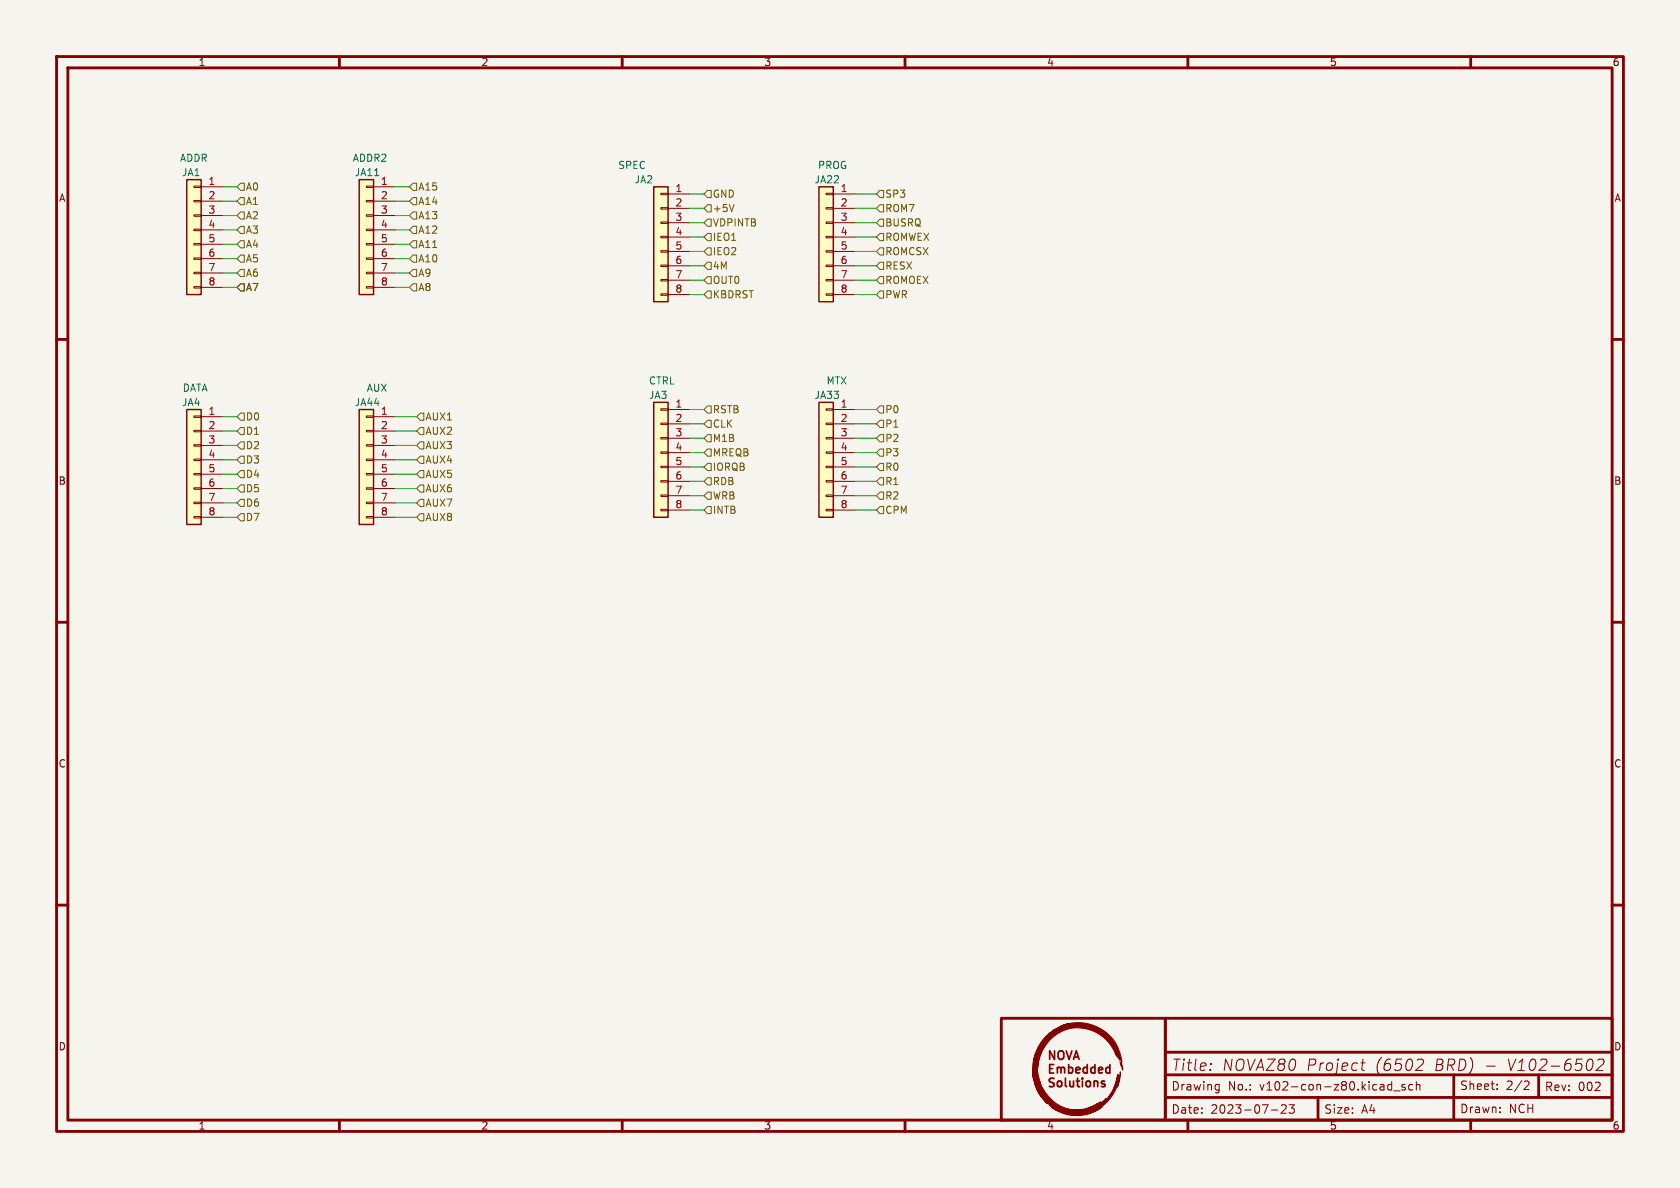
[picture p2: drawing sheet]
<svg xmlns="http://www.w3.org/2000/svg" width="297mm" height="210mm" viewBox="0 0 297 210" stroke-linecap="round" stroke-linejoin="round" font-family="sans-serif">
<path d="M0 0h297v210h-297z" fill="#f5f4ef" stroke="#f5f4ef" stroke-width=".18"/>
<g fill="none" stroke="#840000" stroke-width=".5">
<path d="M10 10h277v190h-277zM12 12h273v186h-273zM60 10v2M110 10v2M160 10v2M210 10v2M260 10v2M10 60h2M285 60h2M10 110h2M285 110h2M10 160h2"/>
<path d="M285 160h2M60 198v2M110 198v2M160 198v2M177 180h29v18h-29zM206 180h79v18h-79zM206 186h79M206 190h79M206 194h79M210 198v2M233 194v4M257 190v8"/>
<path d="M260 198v2M272 190v4"/>
</g>
<g fill="none" stroke="#840000" stroke-width=".18">
<path d="M214.1 188l.1 .1-.1 .1M214.1 188l-.1 .1 .1 .1M214.1 188v.2M215.1 191.7l.4 .1M215.5 191.7v1.2l-.3 .3M215.5 192.6l-.4 .1M224.7 196.2h1.2M226.5 195.4l.6-.1 .2 .1 .1 .3-.9 1.1h.9M227.9 195.3h.9l-.5 .6 .4 .1v.7l-.2 .1h-.4l-.2-.1M240.6 187.9h.8M241 187.2l-.3 1.7 .1 .2 .4 .1M245.6 191.7l.4 .1"/>
<path d="M246 192.6l-.4 .1M246 191.2v1.5M246.4 192.8h1.1M248.4 191.8l-.4-.1-.2 .2 .1 .2 .5 .2v.3h-.6M249.7 191.8l-.4-.1-.3 .3v.4l.2 .2h.5M250.4 191.8l.2-.1 .4 .1v.9M250.4 191.2v1.5M250.9 187.2h.4a.45 .45 0 0 1 .4 .6l-.2 .3-1.3 1.1h1.3M264.7 192.5v.1M264.7 191.7v.1M265.2 196.5v.2M265.2 195.8v.1"/>
<path d="M269.7 191.1l.5 .1 .1 .3-.9 1.1h.9M281.1 187.2a.44 .44 0 0 1 .5 .4 1.31 1.31 0 0 1-.6 1.6M282.5 187.4l.3-.2h.4a.45 .45 0 0 1 .4 .6l-.2 .3-1.3 1.1h1.3"/>
</g>
<g fill="none" stroke="#840000" stroke-width=".3">
<path d="M185.6 188.9h.5M186.3 188.2h-.7v1.5h.7M186.4 190.7l-.6-.1-.2 .1v.5l.6 .3 .2 .3-.3 .3-.6-.1M186.4 185.8v1.5l-.8-1.5v1.5M186.9 188.7v1M186.9 188.8l.5-.1 .2 .2M187.1 191.2l.3-.1 .3 .3v.4l-.3 .3-.3-.1-.2-.2v-.4zM187.3 185.8a.5 .5 0 0 1 .5 0 .5 .5 0 0 1 .3 .5v.5a.5 .5 0 0 1-.5 .5 .5 .5 0 0 1-.5-.5v-.5zM187.6 188.9l.2-.2 .3 .1 .1 .9M187.6 188.9v.8M188.4 190.6v1.3l.2 .2M188.5 185.8l.5 1.5 .5-1.5"/>
<path d="M188.9 188.8l.5-.1 .2 .3v.4l-.1 .2h-.6M188.9 188.2v1.5M189.1 191.1l.1 .9 .4 .1 .2-.1M189.8 187.3l.5-1.5 .5 1.5M189.8 191.1v1M189.9 186.8h.7M190.2 189.2l.7-.2v-.2l-.5-.1-.2 .2 .1 .7h.6M190.3 191.1h.6M190.5 190.6v1.3l.4 .2M191.4 190.6v.1M191.4 191.1v1M192.1 191.2l.4-.1 .3 .3v.4l-.3 .3-.4-.1-.1-.2v-.4z"/>
<path d="M192.2 188.8l-.4-.1-.3 .3v.4l.1 .2h.6M192.2 188.2v1.5M193.4 191.2l.2-.1 .4 .1 .1 .9M193.4 191.1v1M193.6 188.8l-.5-.1-.2 .3v.4l.1 .2h.6M193.6 188.2v1.5M194.2 189.2l.7-.2v-.2l-.5-.1-.2 .2 .1 .7h.6M195.3 191.2l-.4-.1-.2 .2 .1 .2 .5 .2v.3h-.6M196.2 188.8l-.4-.1-.3 .3v.4l.1 .2h.6M196.2 188.2v1.5"/>
</g>
<g fill="#840000" stroke="#840000" stroke-width=".18">
<path d="M185 183.1l.5-.4h.3h-.3l.6-.5h.4h-.4l.1-.1h.4h-.4a2.35 2.35 0 0 1 1.6-.6h-.4l.8-.2-.6 .1 .2-.1h.5h-.5h.1h.6h-.6l.1-.1h.6h-.6h.1h.6h-.6l.2-.1h.6h-.6h.1h.7h-.6h.8h-.8l.1-.1h.9h-.9h.2h1h-1l.5-.1a7.6 7.6 0 0 1 9 6.9l-.3-.8v.4l-.2-.5v.3l-.2-.3h.2h-.2l-.4-.9 .2 .7a7.1 7.1 0 0 0-6.7-5 7.1 7.1 0 0 0-6.8 4.8l-.5 2.6a8.3 8.3 0 0 1 2.1-5.5 8.2 8.2 0 0 0-2.1 5.9l.6 2.2 .6 1.2-.4-.7a6.9 6.9 0 0 0 6.4 4h2.4h-2.4l2.2-.4h-.3h.4l-.2-.1 1.3-.6-1 .6 .3-.1 1.3-.8-.2 .2-1.9 1.2 .7-.1 .1-.1-.7 .1 .9-.1h-.4l.1-.1h.4h-.4h.1h.4h-.4l1.1-.7 1.2-1-1.8 1.6 .9-.6 1.2-1.2h.3h-.3l.3-.1h-.2l.2-.4h.3h-.3h.3h-.2l.1-.3h.3h-.3l.5-.8h.3h-.3l.1-.2h.2h-.2v-.1h.3h-.3l.1-.1h.3h-.3v-.2h.2l-.2-.1h.3h-.3l.1-.1h.3h-.3l.3-.1 .1-.3v-.2l-.1 .5h-.3h.2l-.2-.1 .1-.1h.2h-.2v-.2h.2h-.2l.1-.2 .2 .1-.2-.1v-.2l.3 .1-.1-.1h-.2l.1-.2 .2 .1-.1-.2-.1 .1 .1-.6 .2 .6a7.3 7.3 0 0 1-9.2 6.3h1.8l-1.9-.1h2.7h-2.9h3.2h-3.2l-.7-.2 .4-.1-.4 .1-.1-.1h.4h-.4h-.1h.4h-.4l-.1-.1h.4h-.4h-.1h.4h-.4l-.6-.3-.7-.5 .5 .2-.3-.2-.5-.2h.2l.2 .2-.5-.2 .6 .4a7.8 7.8 0 0 0 8.4 .2 7.4 7.4 0 0 1-6.3 1l-1.2-.5-1-.6-.8-.8h.2h-.2l-.9-.9 .9 1-.1-.1-1.1-1.2 .4 .2-.5-.4h.6a7.4 7.4 0 0 0 6.4 3h-.2h1l-3.1-.3h2l-2.3-.1h3h-3.1h2.9h-3.1l-1.3-.7-1.2-1h.5l.1 .2-.1-.2h-.5l-.2-.1h.5l-.6-.1h.5h-.5l-.2-.2h.5l.1 .1-.1-.1a1.03 1.03 0 0 1-.9-.4l-.7-.1-.1-.2 .7 .1-.7-.1-.2-.2h.2l-.2-.1h.2l-.3-.1h.2h-.2h1.1h-1.1v-.1h.2l-.3-.1-.1-.1h.2l-.2-.1 .3 .1-.1-.1h-.2l-.3-1.1 .4 1.1-.3-1.1 .8-.1-.8 .1-.1-.2h.9h-.9v-.1h.8h-.8l-.4-1.4v.8a8.9 8.9 0 0 1 .1-3.3h.4h-.4l.1-.1h.3h-.3v-.2h.3l.2-.3v-.2l-.2 .5h-.3l.2-.6h.3a10.6 10.6 0 0 1 1.8-3 8.2 8.2 0 0 0-1.8 3h-.3a7.9 7.9 0 0 1 1.8-3.1h.3l.4-.4-.4 .4h-.3z"/>
<path d="M194.6 195.8l.3-.1z"/>
<path d="M194.1 195v.1z"/>
<path d="M184.8 194.6l.3 .4z"/>
<path d="M184.5 194.3l.3 .3z"/>
<path d="M198 189.5v1.1l-.4 1.5z"/>
<path d="M182.7 190.5l.2 .9-.2-.7v.1z"/>
<path d="M198.1 187.8l.1 .3 .1-.2 .2 1.3-.1-.3a.34 .34 0 0 0-.2-.5z"/>
</g>
<path d="M144.8 33h2.5v20.3h-2.5z" fill="#ffffc2"/>
<path d="M144.8 33h2.5v20.3h-2.5z" fill="none" stroke="#840000" stroke-width=".25"/>
<g fill="none" stroke="#840000" stroke-width=".18">
<path d="M146 34.2h1.3v.2h-1.3zM146 36.7h1.3v.3h-1.3zM146 39.2h1.3v.3h-1.3zM147.3 34.3h3.8M147.3 36.8h3.8M147.3 39.4h3.8M146 41.8h1.3v.2h-1.3zM146 44.3h1.3v.3h-1.3zM146 46.9h1.3v.2h-1.3zM146 49.4h1.3v.3h-1.3zM146 51.9h1.3v.3h-1.3zM147.3 41.9h3.8"/>
<path d="M147.3 44.5h3.8M147.3 47h3.8M147.3 49.5h3.8M147.3 52.1h3.8"/>
</g>
<path d="M115.6 71.1h2.5v20.3h-2.5z" fill="#ffffc2"/>
<path d="M115.6 71.1h2.5v20.3h-2.5z" fill="none" stroke="#840000" stroke-width=".25"/>
<g fill="none" stroke="#840000" stroke-width=".18">
<path d="M116.8 72.3h1.3v.2h-1.3zM116.8 74.8h1.3v.3h-1.3zM116.8 77.3h1.3v.3h-1.3zM116.8 79.9h1.3v.2h-1.3zM118.1 72.4h3.8M118.1 74.9h3.8M118.1 77.5h3.8M116.8 82.4h1.3v.3h-1.3zM116.8 85h1.3v.2h-1.3zM116.8 87.5h1.3v.3h-1.3zM116.8 90h1.3v.3h-1.3zM118.1 80h3.8"/>
<path d="M118.1 82.6h3.8M118.1 85.1h3.8M118.1 87.6h3.8M118.1 90.2h3.8"/>
</g>
<path d="M33 31.8h2.6v20.3h-2.6z" fill="#ffffc2"/>
<path d="M33 31.8h2.6v20.3h-2.6z" fill="none" stroke="#840000" stroke-width=".25"/>
<g fill="none" stroke="#840000" stroke-width=".18">
<path d="M34.3 32.9h1.3v.2h-1.3zM34.3 35.4h1.3v.3h-1.3zM34.3 38h1.3v.2h-1.3zM35.6 33h3.8M35.6 35.6h3.8M35.6 38.1h3.8M34.3 40.5h1.3v.3h-1.3zM34.3 43.1h1.3v.2h-1.3zM34.3 45.6h1.3v.2h-1.3zM34.3 48.1h1.3v.3h-1.3zM34.3 50.7h1.3v.2h-1.3zM35.6 40.6h3.8"/>
<path d="M35.6 43.2h3.8M35.6 45.7h3.8M35.6 48.3h3.8M35.6 50.8h3.8"/>
</g>
<path d="M115.6 33h2.5v20.3h-2.5z" fill="#ffffc2"/>
<path d="M115.6 33h2.5v20.3h-2.5z" fill="none" stroke="#840000" stroke-width=".25"/>
<g fill="none" stroke="#840000" stroke-width=".18">
<path d="M116.8 34.2h1.3v.2h-1.3zM116.8 36.7h1.3v.3h-1.3zM116.8 39.2h1.3v.3h-1.3zM118.1 34.3h3.8M118.1 36.8h3.8M118.1 39.4h3.8M116.8 41.8h1.3v.2h-1.3zM116.8 44.3h1.3v.3h-1.3zM116.8 46.9h1.3v.2h-1.3zM116.8 49.4h1.3v.3h-1.3zM116.8 51.9h1.3v.3h-1.3zM118.1 41.9h3.8"/>
<path d="M118.1 44.5h3.8M118.1 47h3.8M118.1 49.5h3.8M118.1 52.1h3.8"/>
</g>
<path d="M144.8 71.1h2.5v20.3h-2.5z" fill="#ffffc2"/>
<path d="M144.8 71.1h2.5v20.3h-2.5z" fill="none" stroke="#840000" stroke-width=".25"/>
<g fill="none" stroke="#840000" stroke-width=".18">
<path d="M146 72.3h1.3v.2h-1.3zM146 74.8h1.3v.3h-1.3zM146 77.3h1.3v.3h-1.3zM146 79.9h1.3v.2h-1.3zM147.3 72.4h3.8M147.3 74.9h3.8M147.3 77.5h3.8M146 82.4h1.3v.3h-1.3zM146 85h1.3v.2h-1.3zM146 87.5h1.3v.3h-1.3zM146 90h1.3v.3h-1.3zM147.3 80h3.8"/>
<path d="M147.3 82.6h3.8M147.3 85.1h3.8M147.3 87.6h3.8M147.3 90.2h3.8"/>
</g>
<path d="M63.5 31.8h2.5v20.3h-2.5z" fill="#ffffc2"/>
<path d="M63.5 31.8h2.5v20.3h-2.5z" fill="none" stroke="#840000" stroke-width=".25"/>
<g fill="none" stroke="#840000" stroke-width=".18">
<path d="M64.8 32.9h1.2v.2h-1.2zM64.8 35.4h1.2v.3h-1.2zM64.8 38h1.2v.2h-1.2zM66 33h3.8M66 35.6h3.8M66 38.1h3.8M64.8 40.5h1.2v.3h-1.2zM64.8 43.1h1.2v.2h-1.2zM64.8 45.6h1.2v.2h-1.2zM64.8 48.1h1.2v.3h-1.2zM64.8 50.7h1.2v.2h-1.2zM66 40.6h3.8"/>
<path d="M66 43.2h3.8M66 45.7h3.8M66 48.3h3.8M66 50.8h3.8"/>
</g>
<path d="M66.2 31.1h.8" fill="none" stroke="#006464" stroke-width=".18"/>
<path d="M33 72.4h2.6v20.3h-2.6z" fill="#ffffc2"/>
<path d="M33 72.4h2.6v20.3h-2.6z" fill="none" stroke="#840000" stroke-width=".25"/>
<g fill="none" stroke="#840000" stroke-width=".18">
<path d="M34.3 73.5h1.3v.3h-1.3zM34.3 76.1h1.3v.2h-1.3zM34.3 78.6h1.3v.3h-1.3zM35.6 73.7h3.8M35.6 76.2h3.8M35.6 78.7h3.8M34.3 81.2h1.3v.2h-1.3zM34.3 83.7h1.3v.2h-1.3zM34.3 86.2h1.3v.3h-1.3zM34.3 88.8h1.3v.2h-1.3zM34.3 91.3h1.3v.3h-1.3zM35.6 81.3h3.8"/>
<path d="M35.6 83.8h3.8M35.6 86.4h3.8M35.6 88.9h3.8M35.6 91.4h3.8"/>
</g>
<path d="M63.5 72.4h2.5v20.3h-2.5z" fill="#ffffc2"/>
<path d="M63.5 72.4h2.5v20.3h-2.5z" fill="none" stroke="#840000" stroke-width=".25"/>
<g fill="none" stroke="#840000" stroke-width=".18">
<path d="M64.8 73.5h1.2v.3h-1.2zM64.8 76.1h1.2v.2h-1.2zM64.8 78.6h1.2v.3h-1.2zM66 73.7h3.8M66 76.2h3.8M66 78.7h3.8M64.8 81.2h1.2v.2h-1.2zM64.8 83.7h1.2v.2h-1.2zM64.8 86.2h1.2v.3h-1.2zM64.8 88.8h1.2v.2h-1.2zM64.8 91.3h1.2v.3h-1.2zM66 81.3h3.8"/>
<path d="M66 83.8h3.8M66 86.4h3.8M66 88.9h3.8M66 91.4h3.8"/>
</g>
<g fill="none" stroke="#725600" stroke-width=".18">
<path d="M41.9 33l.6-.6h.7v1.3h-.7zM41.9 38.1l.6-.6h.7v1.2h-.7zM41.9 35.6l.6-.7h.7v1.3h-.7zM73 37.5h.7v1.2h-.7l-.6-.6zM73 34.9h.7v1.3h-.7l-.6-.6zM73 32.4h.7v1.3h-.7l-.6-.7zM125.1 38.7h.6v1.3h-.6l-.6-.6zM125.1 36.2h.6v1.3h-.6l-.6-.7zM125.1 33.7h.6v1.2h-.6l-.6-.6zM129.8 36.1l-.5 1.3M154.9 39.4l.7-.7h.6v1.3h-.6zM154.9 36.8l.7-.6h.6v1.3h-.6z"/>
<path d="M155.6 33.7h.6v1.2h-.6l-.7-.6zM41.9 50.8l.6-.6h.7v1.2h-.7zM41.9 48.3l.6-.7h.7v1.3h-.7zM41.9 40.6l.6-.6h.7v1.3h-.7zM41.9 45.7l.6-.6h.7v1.3h-.7zM42.5 42.5h.7v1.3h-.7l-.6-.6zM73 40h.7v1.3h-.7l-.6-.7zM73 50.2h.7v1.2h-.7l-.6-.6zM73 45.1h.7v1.3h-.7l-.6-.7zM73 47.6h.7v1.3h-.7l-.6-.6zM73 42.5h.7v1.3h-.7l-.6-.6zM125.1 41.3h.6v1.2h-.6l-.6-.6z"/>
<path d="M125.1 43.8h.6v1.3h-.6l-.6-.6zM125.1 46.4h.6v1.2h-.6l-.6-.6zM125.1 48.9h.6v1.3h-.6l-.6-.7zM125.1 51.4h.6v1.3h-.6l-.6-.6zM154.9 44.5l.7-.7h.6v1.3h-.6zM154.9 49.5l.7-.6h.6v1.3h-.6zM154.9 41.9l.7-.6h.6v1.2h-.6zM154.9 47l.7-.6h.6v1.2h-.6zM155.6 51.4h.6v1.3h-.6l-.7-.6zM41.9 73.7l.6-.7h.7v1.3h-.7zM41.9 76.2l.6-.6h.7v1.2h-.7zM41.9 78.7l.6-.6h.7v1.3h-.7z"/>
<path d="M74.3 78.1h.6v1.3h-.6l-.6-.7zM74.3 75.6h.6v1.2h-.6l-.6-.6zM74.3 73h.6v1.3h-.6l-.6-.6zM125.1 74.3h.6v1.3h-.6l-.6-.7zM125.1 76.8h.6v1.3h-.6l-.6-.6zM125.1 71.8h.6v1.2h-.6l-.6-.6zM125.1 79.4h.6v1.2h-.6l-.6-.6zM154.9 77.5l.7-.7h.6v1.3h-.6zM155.6 71.8h.6v1.2h-.6l-.7-.6zM155.6 74.3h.6v1.3h-.6l-.7-.7zM41.9 81.3l.6-.7h.7v1.3h-.7zM42.5 90.8h.7v1.3h-.7l-.6-.7z"/>
<path d="M42.5 88.3h.7v1.2h-.7l-.6-.6zM42.5 83.2h.7v1.3h-.7l-.6-.7zM42.5 85.7h.7v1.3h-.7l-.6-.6zM74.3 85.7h.6v1.3h-.6l-.6-.6zM74.3 83.2h.6v1.3h-.6l-.6-.7zM74.3 90.8h.6v1.3h-.6l-.6-.7zM74.3 88.3h.6v1.2h-.6l-.6-.6zM74.3 80.6h.6v1.3h-.6l-.6-.6zM125.1 89.5h.6v1.3h-.6l-.6-.6zM125.1 87h.6v1.3h-.6l-.6-.7zM125.1 84.5h.6v1.2h-.6l-.6-.6zM125.1 81.9h.6v1.3h-.6l-.6-.6z"/>
<path d="M154.9 80l.7-.6h.6v1.2h-.6zM154.9 82.6l.7-.7h.6v1.3h-.6zM154.9 87.6l.7-.6h.6v1.3h-.6zM154.9 85.1l.7-.6h.6v1.2h-.6zM155.6 89.5h.6v1.3h-.6l-.7-.6z"/>
</g>
<g fill="none" stroke="#009600" stroke-width=".18">
<path d="M39.4 35.6h2.5M39.4 38.1h2.5M39.4 33h2.5M69.8 35.6h2.6M69.8 38.1h2.6M69.8 33h2.6M121.9 39.4h2.6M121.9 36.8h2.6M121.9 34.3h2.6M151.1 39.4h3.8M151.1 36.8h3.8M151.1 34.3h3.8"/>
<path d="M39.4 45.7h2.5M39.4 50.8h2.5M39.4 48.3h2.5M39.4 43.2h2.5M39.4 40.6h2.5M69.8 45.7h2.6M69.8 50.8h2.6M69.8 48.3h2.6M69.8 43.2h2.6M69.8 40.6h2.6M121.9 41.9h2.6M121.9 47h2.6"/>
<path d="M121.9 52.1h2.6M121.9 44.5h2.6M121.9 49.5h2.6M151.1 41.9h3.8M151.1 47h3.8M151.1 52.1h3.8M151.1 44.5h3.8M151.1 49.5h3.8M39.4 76.2h2.5M39.4 73.7h2.5M39.4 78.7h2.5M69.8 76.2h3.9"/>
<path d="M69.8 73.7h3.9M69.8 78.7h3.9M121.9 72.4h2.6M121.9 74.9h2.6M121.9 77.5h2.6M151.1 72.4h3.8M151.1 74.9h3.8M151.1 77.5h3.8M39.4 81.3h2.5M39.4 88.9h2.5M39.4 86.4h2.5M39.4 91.4h2.5"/>
<path d="M39.4 83.8h2.5M69.8 81.3h3.9M69.8 88.9h3.9M69.8 86.4h3.9M69.8 91.4h3.9M69.8 83.8h3.9M121.9 80h2.6M121.9 85.1h2.6M121.9 82.6h2.6M121.9 87.6h2.6M121.9 90.2h2.6M151.1 80h3.8"/>
<path d="M151.1 85.1h3.8M151.1 82.6h3.8M151.1 87.6h3.8M151.1 90.2h3.8"/>
</g>
<g font-size="2.8" fill="#840000">
<text x="207" y="189.5">Title:</text>
<text x="215.9" y="189.5">NOVAZ80</text>
<text x="230.8" y="189.5">Project</text>
<text x="243" y="189.5">(6502</text>
<text x="253.5" y="189.5">BRD)</text>
<text x="262.4" y="189.5">-</text>
<text x="266.5" y="189.5">V102-6502</text>
</g>
<g font-size="2.1" fill="#840000">
<text x="207" y="197.1">Date:</text>
<text x="207" y="193">Drawing</text>
<text x="214" y="197.1">2023-07-23</text>
<text x="217.1" y="193">No.:</text>
<text x="222.7" y="193">v102-con-z80.kicad_sch</text>
<text x="234" y="197.1">Size:</text>
<text x="240.7" y="197.1">A4</text>
<text x="258" y="192.9">Sheet:</text>
<text x="258" y="197">Drawn:</text>
<text x="266.2" y="192.9">2/2</text>
<text x="266.7" y="197">NCH</text>
<text x="273" y="193.1">Rev:</text>
<text x="278.9" y="193.1">002</text>
</g>
<g font-size="1.8" fill="#840000">
<text x="35" y="11.9">1</text>
<text x="85" y="11.9">2</text>
<text x="135" y="11.9">3</text>
<text x="185" y="11.9">4</text>
<text x="235" y="11.9">5</text>
<text x="285" y="11.9">6</text>
<text x="10.3" y="35.9">A</text>
<text x="285.3" y="35.9">A</text>
<text x="10.3" y="85.9">B</text>
<text x="285.3" y="85.9">B</text>
<text x="10.3" y="135.9">C</text>
<text x="285.3" y="135.9">C</text>
<text x="10.3" y="185.9">D</text>
<text x="285.3" y="185.9">D</text>
<text x="35" y="199.9">1</text>
<text x="85" y="199.9">2</text>
<text x="135" y="199.9">3</text>
<text x="185" y="199.9">4</text>
<text x="235" y="199.9">5</text>
<text x="285" y="199.9">6</text>
</g>
<g font-size="1.8" fill="#006464">
<text x="31.7" y="28.8">ADDR</text>
<text x="62.3" y="28.8">ADDR2</text>
<text x="32.1" y="31.3">JA1</text>
<text x="62.6" y="31.3">JA11</text>
<text x="109.2" y="30.1">SPEC</text>
<text x="112.1" y="32.6">JA2</text>
<text x="143.9" y="32.6">JA22</text>
<text x="144.5" y="30.1">PROG</text>
<text x="32.1" y="72">JA4</text>
<text x="32.2" y="69.4">DATA</text>
<text x="62.6" y="72">JA44</text>
<text x="64.7" y="69.4">AUX</text>
<text x="114.6" y="70.7">JA3</text>
<text x="114.6" y="68.2">CTRL</text>
<text x="143.9" y="70.7">JA33</text>
<text x="146" y="68.2">MTX</text>
<text x="148.5" y="72.1">1</text>
</g>
<g font-size="1.8" fill="#a90000">
<text x="36.8" y="32.8">1</text>
<text x="36.8" y="35.3">2</text>
<text x="67.2" y="32.8">1</text>
<text x="67.2" y="35.3">2</text>
<text x="119.3" y="34">1</text>
<text x="148.5" y="34">1</text>
<text x="36.8" y="37.8">3</text>
<text x="36.8" y="40.4">4</text>
<text x="67.2" y="37.8">3</text>
<text x="67.2" y="40.4">4</text>
<text x="119.3" y="36.6">2</text>
<text x="119.3" y="39.1">3</text>
<text x="119.3" y="41.7">4</text>
<text x="148.5" y="36.6">2</text>
<text x="148.5" y="39.1">3</text>
<text x="148.5" y="41.7">4</text>
<text x="36.8" y="42.9">5</text>
<text x="36.8" y="45.5">6</text>
<text x="67.2" y="42.9">5</text>
<text x="67.2" y="45.5">6</text>
<text x="119.3" y="44.2">5</text>
<text x="119.3" y="46.7">6</text>
<text x="148.5" y="44.2">5</text>
<text x="148.5" y="46.7">6</text>
<text x="36.8" y="48">7</text>
<text x="36.8" y="50.5">8</text>
<text x="67.2" y="48">7</text>
<text x="67.2" y="50.5">8</text>
<text x="119.3" y="49.3">7</text>
<text x="119.3" y="51.8">8</text>
<text x="148.5" y="49.3">7</text>
<text x="148.5" y="51.8">8</text>
<text x="36.8" y="73.4">1</text>
<text x="36.8" y="75.9">2</text>
<text x="67.2" y="73.4">1</text>
<text x="67.2" y="75.9">2</text>
<text x="119.3" y="72.1">1</text>
<text x="119.3" y="74.7">2</text>
<text x="119.3" y="77.2">3</text>
<text x="148.5" y="74.7">2</text>
<text x="148.5" y="77.2">3</text>
<text x="36.8" y="78.5">3</text>
<text x="36.8" y="81">4</text>
<text x="36.8" y="83.6">5</text>
<text x="67.2" y="78.5">3</text>
<text x="67.2" y="81">4</text>
<text x="67.2" y="83.6">5</text>
<text x="119.3" y="79.8">4</text>
<text x="119.3" y="82.3">5</text>
<text x="148.5" y="79.8">4</text>
<text x="148.5" y="82.3">5</text>
<text x="36.8" y="86.1">6</text>
<text x="36.8" y="88.6">7</text>
<text x="67.2" y="86.1">6</text>
<text x="67.2" y="88.6">7</text>
<text x="119.3" y="84.8">6</text>
<text x="119.3" y="87.4">7</text>
<text x="119.3" y="89.9">8</text>
<text x="148.5" y="84.8">6</text>
<text x="148.5" y="87.4">7</text>
<text x="148.5" y="89.9">8</text>
<text x="36.8" y="91.2">8</text>
<text x="67.2" y="91.2">8</text>
</g>
<g font-size="1.8" fill="#725600">
<text x="43.4" y="33.9">A0</text>
<text x="73.9" y="33.9">A15</text>
<text x="125.9" y="35.2">GND</text>
<text x="156.4" y="35.2">SP3</text>
<text x="43.4" y="39">A2</text>
<text x="43.4" y="36.4">A1</text>
<text x="43.4" y="41.5">A3</text>
<text x="73.9" y="39">A13</text>
<text x="73.9" y="36.4">A14</text>
<text x="73.9" y="41.5">A12</text>
<text x="125.9" y="40.2">VDPINTB</text>
<text x="125.9" y="37.7">+5V</text>
<text x="156.4" y="40.2">BUSRQ</text>
<text x="156.4" y="37.7">ROM7</text>
<text x="43.4" y="44">A4</text>
<text x="43.4" y="46.6">A5</text>
<text x="73.9" y="46.6">A10</text>
<text x="73.9" y="44">A11</text>
<text x="125.9" y="42.8">IEO1</text>
<text x="125.9" y="45.3">IEO2</text>
<text x="125.9" y="47.9">4M</text>
<text x="156.4" y="45.3">ROMCSX</text>
<text x="156.4" y="42.8">ROMWEX</text>
<text x="156.4" y="47.9">RESX</text>
<text x="43.4" y="51.7">A7</text>
<text x="43.4" y="49.1">A6</text>
<text x="73.9" y="51.7">A8</text>
<text x="73.9" y="49.1">A9</text>
<text x="125.9" y="50.4">OUT0</text>
<text x="125.9" y="52.9">KBDRST</text>
<text x="156.4" y="50.4">ROMOEX</text>
<text x="156.4" y="52.9">PWR</text>
<text x="43.4" y="74.5">D0</text>
<text x="43.4" y="77.1">D1</text>
<text x="75.1" y="77.1">AUX2</text>
<text x="75.1" y="74.5">AUX1</text>
<text x="125.9" y="75.8">CLK</text>
<text x="125.9" y="73.3">RSTB</text>
<text x="156.4" y="73.3">P0</text>
<text x="156.4" y="75.8">P1</text>
<text x="43.4" y="79.6">D2</text>
<text x="43.4" y="82.1">D3</text>
<text x="75.1" y="82.1">AUX4</text>
<text x="75.1" y="79.6">AUX3</text>
<text x="125.9" y="78.3">M1B</text>
<text x="125.9" y="80.9">MREQB</text>
<text x="125.9" y="83.4">IORQB</text>
<text x="156.4" y="80.9">P3</text>
<text x="156.4" y="78.3">P2</text>
<text x="156.4" y="83.4">R0</text>
<text x="43.4" y="89.8">D6</text>
<text x="43.4" y="84.7">D4</text>
<text x="43.4" y="87.2">D5</text>
<text x="75.1" y="87.2">AUX6</text>
<text x="75.1" y="84.7">AUX5</text>
<text x="75.1" y="89.8">AUX7</text>
<text x="125.9" y="88.5">WRB</text>
<text x="125.9" y="86">RDB</text>
<text x="156.4" y="88.5">R2</text>
<text x="156.4" y="86">R1</text>
<text x="43.4" y="92.3">D7</text>
<text x="75.1" y="92.3">AUX8</text>
<text x="125.9" y="91">INTB</text>
<text x="156.4" y="91">CPM</text>
</g>
</svg>
